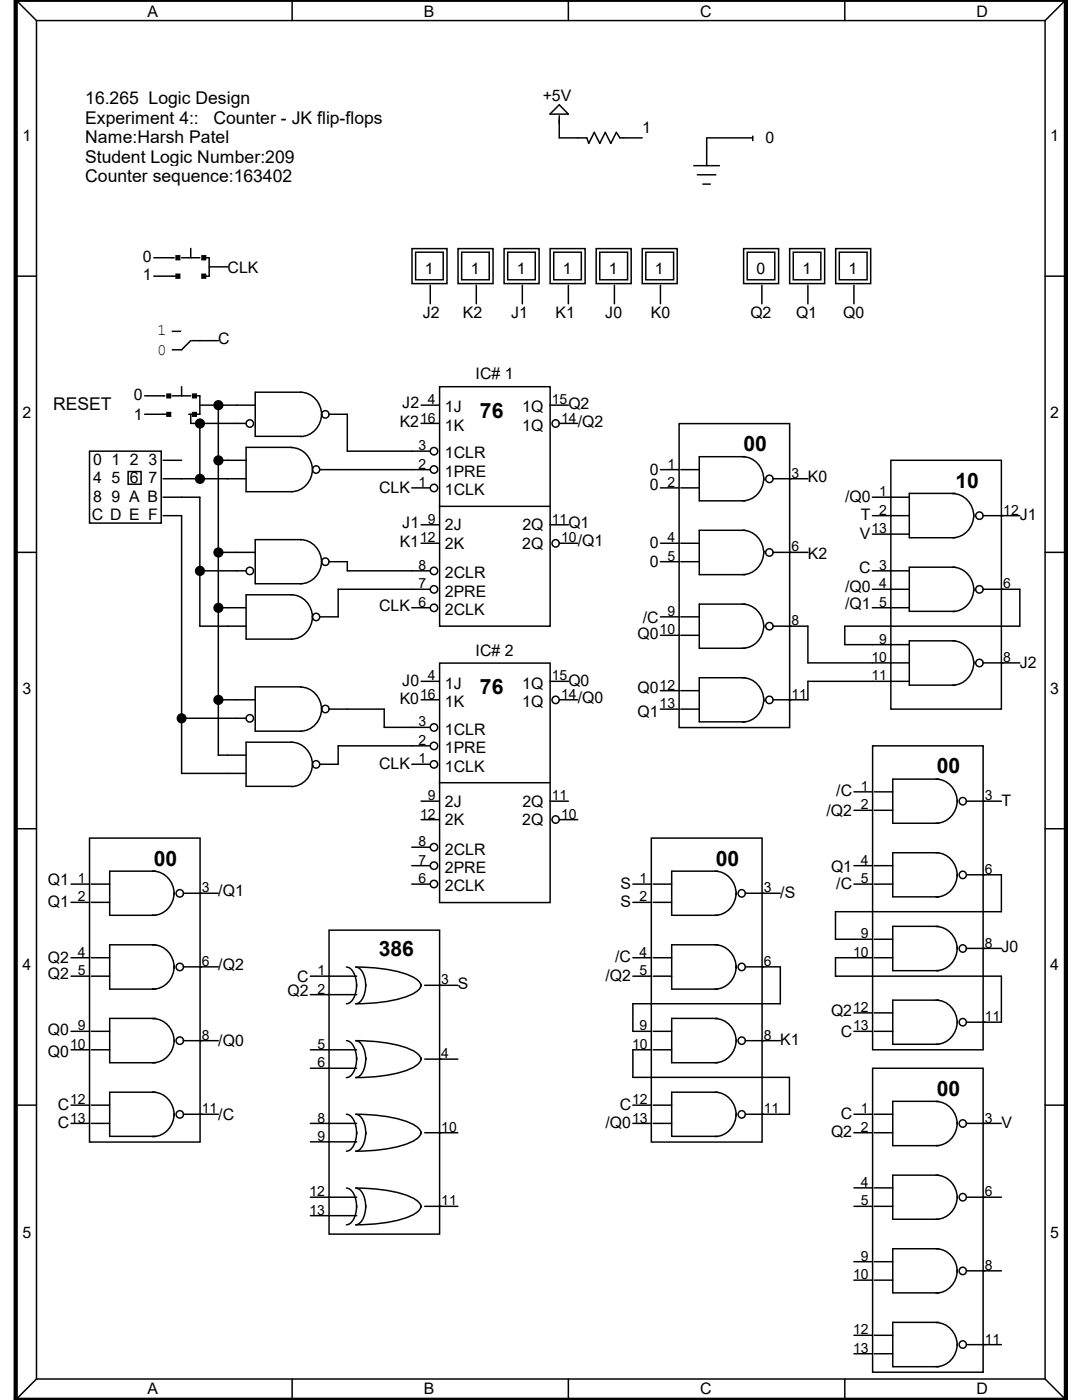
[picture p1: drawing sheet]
<svg xmlns="http://www.w3.org/2000/svg" width="216mm" height="279mm" viewBox="0 0 216 279" stroke-linecap="round" stroke-linejoin="round" font-family="sans-serif">
<g fill="none" stroke="#000" stroke-width=".3">
<path d="M3.1 0l4.2 4.1M58.3 0v4.1M113.4 0v4.1M168.6 0v4.1M212.7 0l-4.2 4.1M7.3 4.1h201.2M7.3 4.1v271.1M208.5 4.1v271.1M3.1 55.1h4.2M208.5 55.1h4.1M3.1 110.2h4.2M208.5 110.2h4.1"/>
<path d="M3.1 165.4h4.2M208.5 165.4h4.1M3.1 220.6h4.2M208.5 220.6h4.1M7.3 275.2l-4.2 4.2M7.3 275.2h201.2M58.3 275.2v4.1M113.4 275.2v4.1M168.6 275.2v4.1M208.5 275.2l4.2 4.2"/>
</g>
<path d="M3.1 0h209.6v279.4h-209.6z" fill="none" stroke="#000" stroke-width=".85"/>
<g fill="#fff">
<path d="M17 17.7h33v3.9h-33z"/>
<path d="M17 21.5h59.5v3.9h-59.5z"/>
<path d="M17 25.4h28.8v3.9h-28.8z"/>
<path d="M17 29.3h41.8v3.9h-41.8z"/>
<path d="M17 33.2h41.4v3.9h-41.4z"/>
<path d="M10.6 78.7h11.8v3.9h-11.8z"/>
</g>
<g fill="#fff" stroke="#fff" stroke-width=".3">
<path d="M17.9 89.7h14.3v15.4h-14.3z" fill-rule="evenodd"/>
<path d="M149.8 51.1h4.1v4h-4.1z" fill-rule="evenodd"/>
<path d="M159 51.1h4.1v4h-4.1z" fill-rule="evenodd"/>
<path d="M168.2 51.1h4.1v4h-4.1z" fill-rule="evenodd"/>
<circle cx="63.1" cy="123.1" r=".37"/>
<circle cx="63.1" cy="152.5" r=".37"/>
<circle cx="63.1" cy="93.7" r=".37"/>
</g>
<g fill="none" stroke="#000" stroke-width=".3">
<path d="M34.4 51.4h.4M34.4 55.1h1.1M35.1 54.7h.8v.8h-.8zM35.1 51.1h.8v.7h-.8zM36.2 51.4h3.7M38.1 49.6v1.8M40.3 54.7h.7v.8h-.7zM40.3 51.1h.7v.7h-.7zM41 51.4h.7v3.7h-1.1M148.4 49.6h7v7h-7zM149.1 50.3h5.5v5.5h-5.5zM157.6 49.6h6.9v7h-6.9z"/>
<path d="M158.3 50.3h5.5v5.5h-5.5zM166.8 49.6h6.9v7h-6.9zM167.5 50.3h5.5v5.5h-5.5zM34.4 66.1h1.8M39.9 68h-1.8l-1.9 1.8h-1.8M59.9 78.3a4.4 4.4 0 0 1 4.3 4.6M60.1 78.3h-9.2v8.8h9.2M17.9 90h14.3v14.4h-14.3zM25.6 94.1h2.6v2.5h-2.6zM58.1 89.3a4.4 4.4 0 0 1 4.3 4.6M58.3 89.3h-9.2v8.8h9.2M62.4 93.6a4.4 4.4 0 0 1-4.3 4.5"/>
<path d="M64.2 82.5a4.5 4.5 0 0 1-4.3 4.6M58.1 118.7a4.4 4.4 0 0 1 4.3 4.7v-.1M58.3 118.7h-9.2v8.9h9.2M62.4 122.9a4.4 4.4 0 0 1-4.3 4.7M58.1 148.1a4.4 4.4 0 0 1 4.3 4.7v-.1M58.3 148.1h-9.2v8.8h9.2M62.4 152.4a4.5 4.5 0 0 1-4.3 4.6"/>
<circle cx="63.1" cy="93.7" r=".73"/>
<circle cx="63.1" cy="123.1" r=".73"/>
<circle cx="63.1" cy="152.5" r=".73"/>
</g>
<path d="M36.2 55.1h3.7M38.1 53.3v1.8M36.2 66.1l1.9 1.9M58.1 89.7a4.1 4.1 0 0 1 3.9 4.2M62 93.6a4 4 0 0 1-3.9 4.1M58.1 119.1a4.1 4.1 0 0 1 3.9 4.2M62 122.9a4.1 4.1 0 0 1-3.9 4.3M58.1 148.5a4.1 4.1 0 0 1 3.9 4.2M62 152.4a4.1 4.1 0 0 1-3.9 4.2" fill="none" stroke="#fff" stroke-width=".3"/>
<path d="M35.1 54.7h.8v.8h-.8zM35.1 51.1h.8v.7h-.8zM40.3 54.7h.7v.8h-.7zM40.3 51.1h.7v.7h-.7z" fill="#000"/>
<circle cx="64.9" cy="82.7" r=".37" fill="#fff"/>
<g fill="none" stroke="#000" stroke-width=".3">
<path d="M59.9 107.7a4.4 4.4 0 0 1 4.3 4.6M60.1 107.7h-9.2v8.8h9.2M64.2 111.9a4.4 4.4 0 0 1-4.3 4.6"/>
<circle cx="49.8" cy="84.5" r=".74"/>
<circle cx="64.9" cy="82.7" r=".74"/>
</g>
<circle cx="64.9" cy="112.1" r=".37" fill="#fff"/>
<g fill="none" stroke="#000" stroke-width=".3">
<path d="M59.9 137.1a4.4 4.4 0 0 1 4.3 4.6M60.1 137.1h-9.2v8.8h9.2M64.2 141.3a4.4 4.4 0 0 1-4.3 4.6"/>
<circle cx="49.8" cy="113.9" r=".74"/>
<circle cx="64.9" cy="112.1" r=".74"/>
</g>
<circle cx="64.9" cy="141.5" r=".37" fill="#fff"/>
<g fill="none" stroke="#000" stroke-width=".3">
<path d="M32.6 79h.3M33.3 78.7h.7v.7h-.7zM34.4 79h3.7M36.2 77.2v1.8M38.4 78.7h.8v.7h-.8zM39.2 79h.7v3.7h-1.1M32.6 82.7h1.1M33.3 82.3h.7v.8h-.7zM38.4 82.3h.8v.8h-.8z"/>
<circle cx="49.8" cy="143.4" r=".74"/>
<circle cx="64.9" cy="141.5" r=".74"/>
</g>
<path d="M33.3 78.7h.7v.7h-.7zM38.4 78.7h.8v.7h-.8zM33.3 82.3h.7v.8h-.7zM38.4 82.3h.8v.8h-.8z" fill="#000"/>
<path d="M34.4 82.7h3.7M36.2 80.9v1.8" fill="none" stroke="#fff" stroke-width=".3"/>
<path d="M87.7 77.2h22.1v47.8h-22.1z" fill="#fff"/>
<g fill="none" stroke="#000" stroke-width=".3">
<path d="M87.7 77.2h22.1v47.8h-22.1zM87.7 101h22"/>
<circle cx="86.6" cy="93.7" r=".74"/>
<circle cx="86.6" cy="90" r=".74"/>
<circle cx="86.6" cy="97.4" r=".74"/>
<circle cx="110.9" cy="84.5" r=".73"/>
<circle cx="86.6" cy="117.6" r=".74"/>
<circle cx="86.6" cy="113.9" r=".74"/>
<circle cx="110.9" cy="108.4" r=".73"/>
<circle cx="86.6" cy="121.3" r=".74"/>
</g>
<path d="M87.7 132.3h22.1v47.8h-22.1z" fill="#fff"/>
<g fill="none" stroke="#000" stroke-width=".3">
<path d="M109.7 22.8l1.9-1.9 1.8 1.9zM111.6 23.1v4.4h5.5l.4 1.1 1.1-2.2 1.1 2.2 1.1-2.2 1.1 2.2 1.1-2.2 .7 1.1h4.4M138.4 33.1h5.2M139.1 34.9h3.7M140.3 36.7h1.4M150.2 27.5h-9.2v5.6M150.2 27.2v.9M30.7 55.1h3.7M30.7 51.4h3.7M41.7 53.3h3.7M82.2 49.6h7v7h-7zM82.9 50.3h5.5v5.5h-5.5z"/>
<path d="M85.9 56.9v3.7M91.4 49.6h7v7h-7zM92.1 50.3h5.5v5.5h-5.5zM95 56.9v3.7M100.6 49.6h7v7h-7zM101.3 50.3h5.5v5.5h-5.5zM104.2 56.9v3.7M109.8 49.6h7v7h-7zM110.5 50.3h5.5v5.5h-5.5zM113.4 56.9v3.7M119 49.6h6.9v7h-6.9zM119.7 50.3h5.5v5.5h-5.5z"/>
<path d="M122.6 56.9v3.7M128.1 49.6h7v7h-7zM128.9 50.3h5.5v5.5h-5.5zM131.8 56.9v3.7M152 56.9v3.7M161.2 56.9v3.7M170.4 56.9v3.7M28.9 79h3.7M39.9 68h3.7M28.9 82.7h3.7M32.6 95.5h16.5M32.6 99.2h7.3v25.8h9.2"/>
<path d="M32.6 91.9h3.6M37.7 82.7h.9M38.1 82.7v1.8h11M39.9 84.5v11M39.9 80.9h11M43.6 91.9h5.5M43.6 80.9v69.8h5.5M63.8 93.7h22.1M65.6 82.7h3.7v7.3h16.6M82.2 97.4h3.7M84 84.5h3.7M84 80.9h3.7"/>
<path d="M109.7 80.9h3.7M111.6 84.5h3.7M131.8 93.7h3.7M131.8 97.4h3.7M135.5 84.5h22.1v60.7h-22.1zM135.8 93.7h3.7M135.8 97.4h3.7M148.2 91.1a4.4 4.4 0 0 1 4.2 4.7M148.7 91.1h-9.2v8.8h9.2M152.4 95.4a4.4 4.4 0 0 1-4.2 4.5M154.2 95.5h7M174.1 99.2h7.3"/>
<path d="M177.8 91.9h22v49.6h-22zM190.1 98.5a4.4 4.4 0 0 1 4.2 4.6M190.6 98.5h-9.2v8.8h9.2M32.6 102.9h3.6v51.4h12.9M39.9 113.9h9.2M43.6 110.2h7.3M65.6 112.1h3.7v1.8h16.6M84 108.4h3.7M84 104.7h3.7M85.9 117.6h-18.4v5.5h-3.7M109.7 104.7h3.7M111.6 108.4h3.7"/>
<path d="M131.8 108.4h3.7M131.8 112.1h3.7M135.8 108.4h3.7M135.8 112.1h3.7M148.2 105.8a4.4 4.4 0 0 1 4.2 4.6M148.7 105.8h-9.2v8.9h9.2M152.4 110.1v-.1a4.4 4.4 0 0 1-4.2 4.7M154.2 110.2h7M174.1 102.9h7.3M174.1 106.6h7.3M174.1 113.9h7.3M174.1 117.6h7.3"/>
<path d="M190.1 113.2a4.4 4.4 0 0 1 4.2 4.7v-.1M190.6 113.2h-9.2v8.8h9.2M194.3 102.7a4.4 4.4 0 0 1-4.2 4.6M194.3 117.4a4.5 4.5 0 0 1-4.2 4.6M196.1 117.6h7.4v7.4h-34.9v3.7h12.8M196.1 102.9h7.4M43.6 139.7h7.3M43.6 121.3h5.5M82.2 121.3h3.7M84 139.7h3.7M84 136h3.7M87.7 132.3h22.1v47.8h-22.1z"/>
<path d="M109.7 136h3.7M111.6 139.7h3.7M131.8 123.1h3.7M131.8 126.8h3.7M131.8 137.8h3.7M135.8 123.1h3.7M135.8 126.8h3.7M135.8 137.8h3.7M148.2 120.6a4.4 4.4 0 0 1 4.2 4.5M148.2 135.3a4.4 4.4 0 0 1 4.2 4.6M148.7 120.6h-9.2v8.8h9.2M148.7 135.3h-9.2v8.8h9.2"/>
<path d="M152.4 124.8a4.4 4.4 0 0 1-4.2 4.6M152.4 139.5a4.5 4.5 0 0 1-4.2 4.6M154.2 125h7v7.3h20.2M174.1 121.3h7.3M181.4 136h-20.2v3.7h-7M190.1 127.9a4.4 4.4 0 0 1 4.2 4.6M190.6 127.9h-9.2v8.8h9.2M194.3 132.1a4.4 4.4 0 0 1-4.2 4.6M196.1 132.3h7.4M36.2 143.3h12.9M65.6 141.5h11.1v3.7h9.2M82.2 152.5h3.7"/>
<path d="M84 159.9h3.7M85.9 148.8h-18.4v3.7h-3.7M87.7 156.2h22M109.7 159.9h3.7M131.8 141.5h3.7M135.8 141.5h3.7M170.4 158h3.7M174.1 148.8h22.1v60.7h-22.1zM174.5 158h3.6M186.8 155.5a4.4 4.4 0 0 1 4.2 4.6M187.3 155.5h-9.2v8.8h9.2M191 159.7a4.4 4.4 0 0 1-4.2 4.6"/>
<path d="M192.8 159.9h7M14.2 176.4h3.6M17.9 167.3h22v60.6h-22zM18.2 176.4h3.7M30.5 173.9a4.4 4.4 0 0 1 4.3 4.6M31.1 173.9h-9.2v8.8h9.2M34.8 178.1a4.4 4.4 0 0 1-4.3 4.6M36.6 178.3h7M82.2 176.4h3.7M82.2 172.8h3.7M82.2 169.1h3.7M84 163.6h3.7"/>
<path d="M111.6 163.6h3.7M126.3 176.4h3.7M130 167.3h22.1v60.6h-22.1zM130.3 176.4h3.7M142.7 173.9a4.4 4.4 0 0 1 4.2 4.6M143.2 173.9h-9.2v8.8h9.2M146.9 178.1a4.4 4.4 0 0 1-4.2 4.6M148.7 178.3h7M170.4 176.4h3.7M170.4 161.7h3.7M170.4 172.8h3.7M174.5 176.4h3.6"/>
<path d="M174.5 161.7h3.6M174.5 172.8h3.6M186.8 170.2a4.4 4.4 0 0 1 4.2 4.6M187.3 170.2h-9.2v8.8h9.2M191 174.4a4.5 4.5 0 0 1-4.2 4.6M192.8 174.6h7v7.3h-33.1v5.6h7.4M14.2 180.1h3.6M14.2 191.1h3.6M14.2 194.8h3.6M18.2 180.1h3.7M18.2 191.1h3.7M18.2 194.8h3.7"/>
<path d="M30.5 188.6a4.4 4.4 0 0 1 4.3 4.6M31.1 188.6h-9.2v8.8h9.2M34.8 192.8v-.1a4.4 4.4 0 0 1-4.3 4.7M36.6 193h7M61.9 194.8h9.3M61.9 198.5h9.3M65.7 185.6h22v60.7h-22zM69.1 193a2.9 2.9 0 0 1 2 3l.1 .8M71.2 196.5a4.1 4.1 0 0 1-1.6 3.7l-.5 .1M73 196.8a4.2 4.2 0 0 0-1.5-3.7l-.5-.1a27.7 27.7 0 0 1 11.3 1.9 2.59 2.59 0 0 1 1.7 1.9M73 196.5a4.2 4.2 0 0 1-1.5 3.7l-.5 .1a27.7 27.7 0 0 0 11.3-1.9 2.59 2.59 0 0 0 1.7-1.9M84.8 196.6h6.6"/>
<path d="M126.3 180.1h3.7M126.3 191.1h3.7M126.3 194.8h3.7M130.3 180.1h3.7M130.3 191.1h3.7M130.3 194.8h3.7M142.7 188.6a4.4 4.4 0 0 1 4.2 4.6M143.2 188.6h-9.2v8.8h9.2M146.9 192.8v-.1a4.4 4.4 0 0 1-4.2 4.7M148.7 193h7v7.3h-29.4v5.5h3.7M174.1 191.1h-7.4v3.7h33.1v9.2h-7M174.5 191.1h3.6"/>
<path d="M174.5 187.5h3.6M186.8 184.9a4.4 4.4 0 0 1 4.2 4.6M186.8 199.6a4.4 4.4 0 0 1 4.2 4.6M187.3 184.9h-9.2v8.8h9.2M187.3 199.6h-9.2v8.8h9.2M191 189.1a4.4 4.4 0 0 1-4.2 4.6M192.8 189.3h7M14.2 205.8h3.6M14.2 209.5h3.6M18.2 205.8h3.7M18.2 209.5h3.7M30.5 203.3a4.4 4.4 0 0 1 4.3 4.6"/>
<path d="M30.5 218a4.4 4.4 0 0 1 4.3 4.6M31.1 203.2h-9.2v8.9h9.2M31.1 218h-9.2v8.8h9.2M34.8 207.5a4.4 4.4 0 0 1-4.3 4.6M36.6 207.7h7M61.9 209.5h9.3M61.9 213.2h9.3M69.1 207.7a2.9 2.9 0 0 1 2 3l.1 .8M71.2 211.2a4.2 4.2 0 0 1-1.6 3.8l-.5 .1M73 211.5a4.2 4.2 0 0 0-1.5-3.7l-.5-.1a27.7 27.7 0 0 1 11.3 1.9 2.59 2.59 0 0 1 1.7 1.9M73 211.2a4.2 4.2 0 0 1-1.5 3.7l-.5 .2a27.6 27.6 0 0 0 11.3-2 2.56 2.56 0 0 0 1.7-2v.1M84.8 211.4h6.6"/>
<path d="M130 209.5h-3.7v5.5h31.2v7.4h-8.8M130.3 205.8h3.7M130.3 209.5h3.7M142.7 203.3a4.4 4.4 0 0 1 4.2 4.6M142.7 218a4.4 4.4 0 0 1 4.2 4.6M143.2 203.2h-9.2v8.9h9.2M143.2 218h-9.2v8.8h9.2M146.9 207.5a4.4 4.4 0 0 1-4.2 4.6M148.7 207.7h7M170.4 205.8h3.7M170.4 202.1h3.7M174.1 213.2h22.1v60.7h-22.1z"/>
<path d="M174.5 205.8h3.6M174.5 202.1h3.6M186.8 219.8a4.4 4.4 0 0 1 4.2 4.6M187.3 219.8h-9.2v8.8h9.2M191 203.8a4.4 4.4 0 0 1-4.2 4.6M14.2 220.6h3.6M14.2 224.2h3.6M18.2 220.6h3.7M18.2 224.2h3.7M34.8 222.2a4.4 4.4 0 0 1-4.3 4.6M36.6 222.4h7M61.9 224.2h9.3"/>
<path d="M61.9 227.9h9.3M61.9 238.9h9.3M69.1 222.4a2.92 2.92 0 0 1 2 3l.1 .9M69.1 237.1a2.9 2.9 0 0 1 2 3l.1 .9M71.2 225.9a4.1 4.1 0 0 1-1.6 3.7l-.5 .1M73 226.3a4.2 4.2 0 0 0-1.5-3.8l-.5-.1a27.6 27.6 0 0 1 11.3 1.9 2.56 2.56 0 0 1 1.7 2M73 225.9a4.2 4.2 0 0 1-1.5 3.7l-.5 .1a27.7 27.7 0 0 0 11.3-1.9 2.59 2.59 0 0 0 1.7-1.9M84.8 226.1h6.6M126.3 220.6h3.7M126.3 224.2h3.7M130.3 220.6h3.7M130.3 224.2h3.7"/>
<path d="M146.9 222.2a4.5 4.5 0 0 1-4.2 4.6M170.4 222.4h3.7M170.4 226.1h3.7M170.4 237.1h3.7M174.5 222.4h3.6M174.5 226.1h3.6M174.5 237.1h3.6M186.8 234.5a4.4 4.4 0 0 1 4.2 4.6M187.3 234.5h-9.2v8.8h9.2M191 224a4.4 4.4 0 0 1-4.2 4.6M191 238.8a4.4 4.4 0 0 1-4.2 4.5M192.8 224.2h7"/>
<path d="M192.8 238.9h7M61.9 242.6h9.3M71.2 240.6a4.1 4.1 0 0 1-1.6 3.7l-.5 .1M73 241a4.2 4.2 0 0 0-1.5-3.8l-.5-.1a27.7 27.7 0 0 1 11.3 1.9 2.59 2.59 0 0 1 1.7 2M73 240.6a4.2 4.2 0 0 1-1.5 3.7l-.5 .1a27.7 27.7 0 0 0 11.3-1.9 2.59 2.59 0 0 0 1.7-1.9M84.8 240.7h6.6M170.4 240.7h3.7M170.4 251.8h3.7M170.4 255.5h3.7M174.5 240.7h3.6M174.5 251.8h3.6M174.5 255.5h3.6"/>
<path d="M186.8 249.2a4.4 4.4 0 0 1 4.2 4.7v-.1M187.3 249.2h-9.2v8.8h9.2M191 253.4a4.4 4.4 0 0 1-4.2 4.7M192.8 253.6h7M170.4 266.5h3.7M170.4 270.2h3.7M174.5 266.5h3.6M174.5 270.2h3.6M186.8 263.9a4.4 4.4 0 0 1 4.2 4.6M187.3 263.9h-9.2v8.9h9.2M191 268.2a4.4 4.4 0 0 1-4.2 4.6M192.8 268.4h7"/>
<circle cx="153.5" cy="95.6" r=".74"/>
<circle cx="153.5" cy="110.3" r=".74"/>
<circle cx="195.4" cy="102.9" r=".74"/>
<circle cx="195.4" cy="117.6" r=".74"/>
<circle cx="110.9" cy="139.7" r=".73"/>
<circle cx="153.5" cy="139.7" r=".74"/>
<circle cx="153.5" cy="125" r=".74"/>
<circle cx="195.4" cy="132.3" r=".74"/>
<circle cx="86.6" cy="145.2" r=".74"/>
<circle cx="86.6" cy="148.9" r=".74"/>
<circle cx="86.6" cy="152.5" r=".74"/>
<circle cx="192.1" cy="159.9" r=".73"/>
<circle cx="35.9" cy="178.3" r=".74"/>
<circle cx="86.6" cy="176.4" r=".74"/>
<circle cx="86.6" cy="169.1" r=".74"/>
<circle cx="86.6" cy="172.8" r=".74"/>
<circle cx="110.9" cy="163.5" r=".73"/>
<circle cx="148" cy="178.3" r=".73"/>
<circle cx="192.1" cy="174.6" r=".73"/>
<circle cx="35.9" cy="193" r=".74"/>
<circle cx="148" cy="193" r=".73"/>
<circle cx="192.1" cy="189.3" r=".73"/>
<circle cx="35.9" cy="207.7" r=".74"/>
<circle cx="148" cy="207.7" r=".73"/>
<circle cx="192.1" cy="204" r=".73"/>
<circle cx="35.9" cy="222.4" r=".74"/>
<circle cx="148" cy="222.4" r=".73"/>
<circle cx="192.1" cy="224.2" r=".73"/>
<circle cx="192.1" cy="238.9" r=".73"/>
<circle cx="192.1" cy="253.6" r=".73"/>
<circle cx="192.1" cy="268.3" r=".73"/>
</g>
<g fill="#fff" stroke="#fff" stroke-width=".3">
<path d="M92.8 51.1h4.1v4h-4.1z" fill-rule="evenodd"/>
<path d="M102 51.1h4.1v4h-4.1z" fill-rule="evenodd"/>
<path d="M111.3 51.1h4v4h-4z" fill-rule="evenodd"/>
<path d="M120.4 51.1h4.1v4h-4.1z" fill-rule="evenodd"/>
<path d="M129.6 51.1h4v4h-4z" fill-rule="evenodd"/>
<path d="M83.7 51.1h4v4h-4z" fill-rule="evenodd"/>
</g>
<g fill="#000" stroke="#000" stroke-width=".55">
<circle cx="39.9" cy="84.5" r=".74"/>
<circle cx="39.9" cy="95.6" r=".74"/>
<circle cx="43.6" cy="80.9" r=".74"/>
<circle cx="43.6" cy="91.9" r=".74"/>
<circle cx="39.9" cy="113.9" r=".74"/>
<circle cx="43.6" cy="110.3" r=".74"/>
<circle cx="43.6" cy="121.3" r=".74"/>
<circle cx="43.6" cy="139.7" r=".74"/>
<circle cx="36.2" cy="143.4" r=".73"/>
</g>
<g font-size="4.2">
<text x="95.8" y="83.4">76</text>
<text x="148.3" y="90">00</text>
<text x="190.6" y="97.4">10</text>
<text x="95.8" y="138.6">76</text>
<text x="186.9" y="154.3">00</text>
<text x="30.7" y="172.8">00</text>
<text x="142.8" y="172.8">00</text>
<text x="75.6" y="190.8">386</text>
<text x="186.9" y="218.7">00</text>
</g>
<g font-size="3.5">
<text x="17" y="20.8">16.265 Logic Design</text>
<text x="17" y="24.7">Experiment 4::</text>
<text x="17" y="28.6">Name:Harsh Patel</text>
<text x="42.6" y="24.7">Counter - JK flip-flops</text>
<text x="17" y="32.5">Student Logic Number:209</text>
<text x="17" y="36.4">Counter sequence:163402</text>
<text x="10.6" y="81.9">RESET</text>
</g>
<g font-size="3.2">
<text x="29.5" y="3.3">A</text>
<text x="84.6" y="3.3">B</text>
<text x="139.7" y="3.3">C</text>
<text x="194.8" y="3.3">D</text>
<text x="108.3" y="20.2">+5V</text>
<text x="4.5" y="28.2">1</text>
<text x="128.1" y="26.6">1</text>
<text x="152.7" y="28.4">0</text>
<text x="209.6" y="28.2">1</text>
<text x="28.5" y="52.4">0</text>
<text x="28.5" y="56">1</text>
<text x="45.4" y="54.6">CLK</text>
<text x="84.8" y="54.7">1</text>
<text x="93.9" y="54.7">1</text>
<text x="103.1" y="54.7">1</text>
<text x="112.3" y="54.7">1</text>
<text x="121.5" y="54.7">1</text>
<text x="130.7" y="54.7">1</text>
<text x="150.9" y="54.7">0</text>
<text x="160.1" y="54.7">1</text>
<text x="169.3" y="54.7">1</text>
<text x="84.4" y="63.5">J2</text>
<text x="92.4" y="63.5">K2</text>
<text x="102" y="63.5">J1</text>
<text x="110.8" y="63.5">K1</text>
<text x="120.8" y="63.5">J0</text>
<text x="129.9" y="63.5">K0</text>
<text x="149.7" y="63.5">Q2</text>
<text x="158.8" y="63.5">Q1</text>
<text x="168.2" y="63.5">Q0</text>
<text x="31.4" y="70.8">0</text>
<text x="31.4" y="66.8">1</text>
<text x="43.6" y="68.7">C</text>
<text x="94.9" y="75.7">IC# 1</text>
<text x="4.5" y="83.4">2</text>
<text x="26.7" y="83.9">1</text>
<text x="26.7" y="79.8">0</text>
<text x="80.3" y="81.4">J2</text>
<text x="88.8" y="82.3">1J</text>
<text x="104.2" y="82.3">1Q</text>
<text x="113.4" y="81.7">Q2</text>
<text x="209.6" y="83.4">2</text>
<text x="79.8" y="85.3">K2</text>
<text x="88.8" y="86">1K</text>
<text x="104.2" y="86">1Q</text>
<text x="115.3" y="85.3">/Q2</text>
<text x="18.6" y="92.8">0 1 2 3</text>
<text x="88.8" y="91.5">1CLR</text>
<text x="88.8" y="95.2">1PRE</text>
<text x="129.7" y="94.8">0</text>
<text x="18.6" y="96.4">4 5 6 7</text>
<text x="18.6" y="100.1">8 9 A B</text>
<text x="75.6" y="98.5">CLK</text>
<text x="88.8" y="98.8">1CLK</text>
<text x="129.7" y="97.8">0</text>
<text x="161.2" y="96.1">K0</text>
<text x="168.6" y="100.1">/Q0</text>
<text x="18.3" y="103.8">C D E F</text>
<text x="80.3" y="105.4">J1</text>
<text x="88.8" y="105.8">2J</text>
<text x="104.2" y="105.8">2Q</text>
<text x="113.4" y="105.4">Q1</text>
<text x="171.6" y="107.5">V</text>
<text x="171.8" y="103.8">T</text>
<text x="203.5" y="103.8">J1</text>
<text x="79.8" y="109.2">K1</text>
<text x="88.8" y="109.5">2K</text>
<text x="104.2" y="109.5">2Q</text>
<text x="115.3" y="109">/Q1</text>
<text x="129.7" y="113.2">0</text>
<text x="129.7" y="109.4">0</text>
<text x="161.2" y="111.6">K2</text>
<text x="88.8" y="115.4">2CLR</text>
<text x="88.8" y="119.1">2PRE</text>
<text x="168.6" y="118.2">/Q0</text>
<text x="171.4" y="114.3">C</text>
<text x="75.6" y="121.9">CLK</text>
<text x="88.8" y="122.8">2CLK</text>
<text x="128.3" y="124.3">/C</text>
<text x="168.6" y="121.5">/Q1</text>
<text x="94.9" y="130.9">IC# 2</text>
<text x="127.2" y="127.6">Q0</text>
<text x="80.3" y="136.9">J0</text>
<text x="88.8" y="137.5">1J</text>
<text x="104.2" y="137.5">1Q</text>
<text x="113.4" y="136.9">Q0</text>
<text x="203.5" y="133.4">J2</text>
<text x="4.5" y="138.5">3</text>
<text x="79.8" y="140.5">K0</text>
<text x="88.8" y="141.1">1K</text>
<text x="104.2" y="141.1">1Q</text>
<text x="115.3" y="140.2">/Q0</text>
<text x="127.2" y="138.3">Q0</text>
<text x="127.2" y="143">Q1</text>
<text x="209.6" y="138.5">3</text>
<text x="88.8" y="146.6">1CLR</text>
<text x="75.6" y="153.5">CLK</text>
<text x="88.8" y="154">1CLK</text>
<text x="88.8" y="150.3">1PRE</text>
<text x="88.8" y="161">2J</text>
<text x="104.2" y="161">2Q</text>
<text x="166.9" y="158.9">/C</text>
<text x="199.8" y="160.8">T</text>
<text x="88.8" y="164.7">2K</text>
<text x="104.2" y="164.7">2Q</text>
<text x="164.9" y="162.8">/Q2</text>
<text x="88.8" y="170.6">2CLR</text>
<text x="9.6" y="176.7">Q1</text>
<text x="43.6" y="178.9">/Q1</text>
<text x="88.8" y="177.9">2CLK</text>
<text x="88.8" y="174.2">2PRE</text>
<text x="123.8" y="177.3">S</text>
<text x="155.7" y="179.2">/S</text>
<text x="165.8" y="174.1">Q1</text>
<text x="166.9" y="177.4">/C</text>
<text x="9.6" y="181.1">Q1</text>
<text x="123.8" y="181">S</text>
<text x="199.8" y="190.1">J0</text>
<text x="4.5" y="193.7">4</text>
<text x="9.6" y="195.4">Q2</text>
<text x="9.6" y="192.1">Q2</text>
<text x="43.6" y="193.5">/Q2</text>
<text x="59.3" y="196">C</text>
<text x="91.4" y="197.4">S</text>
<text x="120.8" y="195.7">/Q2</text>
<text x="122.7" y="192">/C</text>
<text x="209.6" y="193.7">4</text>
<text x="57.4" y="198.7">Q2</text>
<text x="165.8" y="202.8">Q2</text>
<text x="9.6" y="206.5">Q0</text>
<text x="43.6" y="208.7">/Q0</text>
<text x="155.7" y="208.6">K1</text>
<text x="167.8" y="206.9">C</text>
<text x="9.6" y="210.9">Q0</text>
<text x="11.5" y="221.6">C</text>
<text x="123.7" y="221.4">C</text>
<text x="11.5" y="225.2">C</text>
<text x="43.6" y="223.5">/C</text>
<text x="120.8" y="225.1">/Q0</text>
<text x="165.8" y="226.9">Q2</text>
<text x="167.8" y="223.3">C</text>
<text x="199.8" y="225.1">V</text>
<text x="4.5" y="247.1">5</text>
<text x="209.6" y="247.1">5</text>
<text x="29.5" y="278.2">A</text>
<text x="84.6" y="278.2">B</text>
<text x="139.7" y="278.2">C</text>
<text x="194.8" y="278.2">D</text>
</g>
<g font-size="2.8">
<text x="85.4" y="80.6">4</text>
<text x="110.1" y="80.6">15</text>
<text x="83.5" y="89.8">3</text>
<text x="83.8" y="84.3">16</text>
<text x="112" y="84.3">14</text>
<text x="83.5" y="93.5">2</text>
<text x="133.2" y="93.5">1</text>
<text x="157.9" y="95.3">3</text>
<text x="83.5" y="97.2">1</text>
<text x="133.2" y="97.2">2</text>
<text x="175.4" y="99">1</text>
<text x="85.4" y="104.5">9</text>
<text x="110.1" y="104.5">11</text>
<text x="173.9" y="106.4">13</text>
<text x="175.4" y="102.7">2</text>
<text x="200.2" y="102.7">12</text>
<text x="83.5" y="113.7">8</text>
<text x="83.8" y="108.2">12</text>
<text x="112" y="108.2">10</text>
<text x="133.2" y="108.2">4</text>
<text x="133.2" y="111.9">5</text>
<text x="157.9" y="110">6</text>
<text x="175.4" y="113.7">3</text>
<text x="83.5" y="117.4">7</text>
<text x="175.4" y="117.4">4</text>
<text x="200.2" y="117.4">6</text>
<text x="83.5" y="121.1">6</text>
<text x="133.2" y="122.9">9</text>
<text x="157.9" y="124.8">8</text>
<text x="175.4" y="121.1">5</text>
<text x="131.6" y="126.6">10</text>
<text x="175.4" y="128.4">9</text>
<text x="85.4" y="135.8">4</text>
<text x="110.1" y="135.8">15</text>
<text x="131.6" y="137.6">12</text>
<text x="173.9" y="132.1">10</text>
<text x="173.9" y="135.8">11</text>
<text x="200.2" y="132.1">8</text>
<text x="83.8" y="139.4">16</text>
<text x="112" y="139.4">14</text>
<text x="131.6" y="141.3">13</text>
<text x="157.9" y="139.4">11</text>
<text x="83.5" y="144.9">3</text>
<text x="83.5" y="148.6">2</text>
<text x="83.5" y="152.3">1</text>
<text x="85.4" y="159.7">9</text>
<text x="110.1" y="159.7">11</text>
<text x="171.8" y="157.8">1</text>
<text x="171.8" y="161.5">2</text>
<text x="196.5" y="159.7">3</text>
<text x="83.8" y="163.4">12</text>
<text x="112" y="163.4">10</text>
<text x="83.5" y="168.9">8</text>
<text x="83.5" y="172.6">7</text>
<text x="171.8" y="172.6">4</text>
<text x="15.5" y="176.2">1</text>
<text x="15.5" y="179.9">2</text>
<text x="40.3" y="178.1">3</text>
<text x="83.5" y="176.2">6</text>
<text x="127.6" y="176.2">1</text>
<text x="127.6" y="179.9">2</text>
<text x="152.4" y="178.1">3</text>
<text x="171.8" y="176.2">5</text>
<text x="196.5" y="174.4">6</text>
<text x="15.5" y="190.9">4</text>
<text x="127.6" y="190.9">4</text>
<text x="170.2" y="190.9">10</text>
<text x="171.8" y="187.2">9</text>
<text x="196.5" y="189.1">8</text>
<text x="15.5" y="194.6">5</text>
<text x="40.3" y="192.7">6</text>
<text x="63.3" y="194.6">1</text>
<text x="88.1" y="196.4">3</text>
<text x="127.6" y="194.6">5</text>
<text x="152.4" y="192.7">6</text>
<text x="63.3" y="198.3">2</text>
<text x="170.2" y="201.9">12</text>
<text x="196.5" y="203.8">11</text>
<text x="14" y="209.3">10</text>
<text x="15.5" y="205.6">9</text>
<text x="40.3" y="207.5">8</text>
<text x="63.3" y="209.3">5</text>
<text x="126.1" y="209.3">10</text>
<text x="127.6" y="205.6">9</text>
<text x="152.4" y="207.5">8</text>
<text x="170.2" y="205.6">13</text>
<text x="63.3" y="213">6</text>
<text x="88.1" y="211.2">4</text>
<text x="14" y="220.3">12</text>
<text x="126.1" y="220.3">12</text>
<text x="14" y="224">13</text>
<text x="40.3" y="222.2">11</text>
<text x="63.3" y="224">8</text>
<text x="63.3" y="227.7">9</text>
<text x="88.1" y="225.8">10</text>
<text x="126.1" y="224">13</text>
<text x="152.4" y="222.2">11</text>
<text x="171.8" y="222.2">1</text>
<text x="171.8" y="225.8">2</text>
<text x="196.5" y="224">3</text>
<text x="61.8" y="238.7">12</text>
<text x="171.8" y="236.9">4</text>
<text x="196.5" y="238.7">6</text>
<text x="61.8" y="242.4">13</text>
<text x="88.1" y="240.5">11</text>
<text x="171.8" y="240.5">5</text>
<text x="171.8" y="251.6">9</text>
<text x="170.2" y="255.3">10</text>
<text x="196.5" y="253.4">8</text>
<text x="170.2" y="266.3">12</text>
<text x="170.2" y="270">13</text>
<text x="196.5" y="268.1">11</text>
</g>
</svg>
